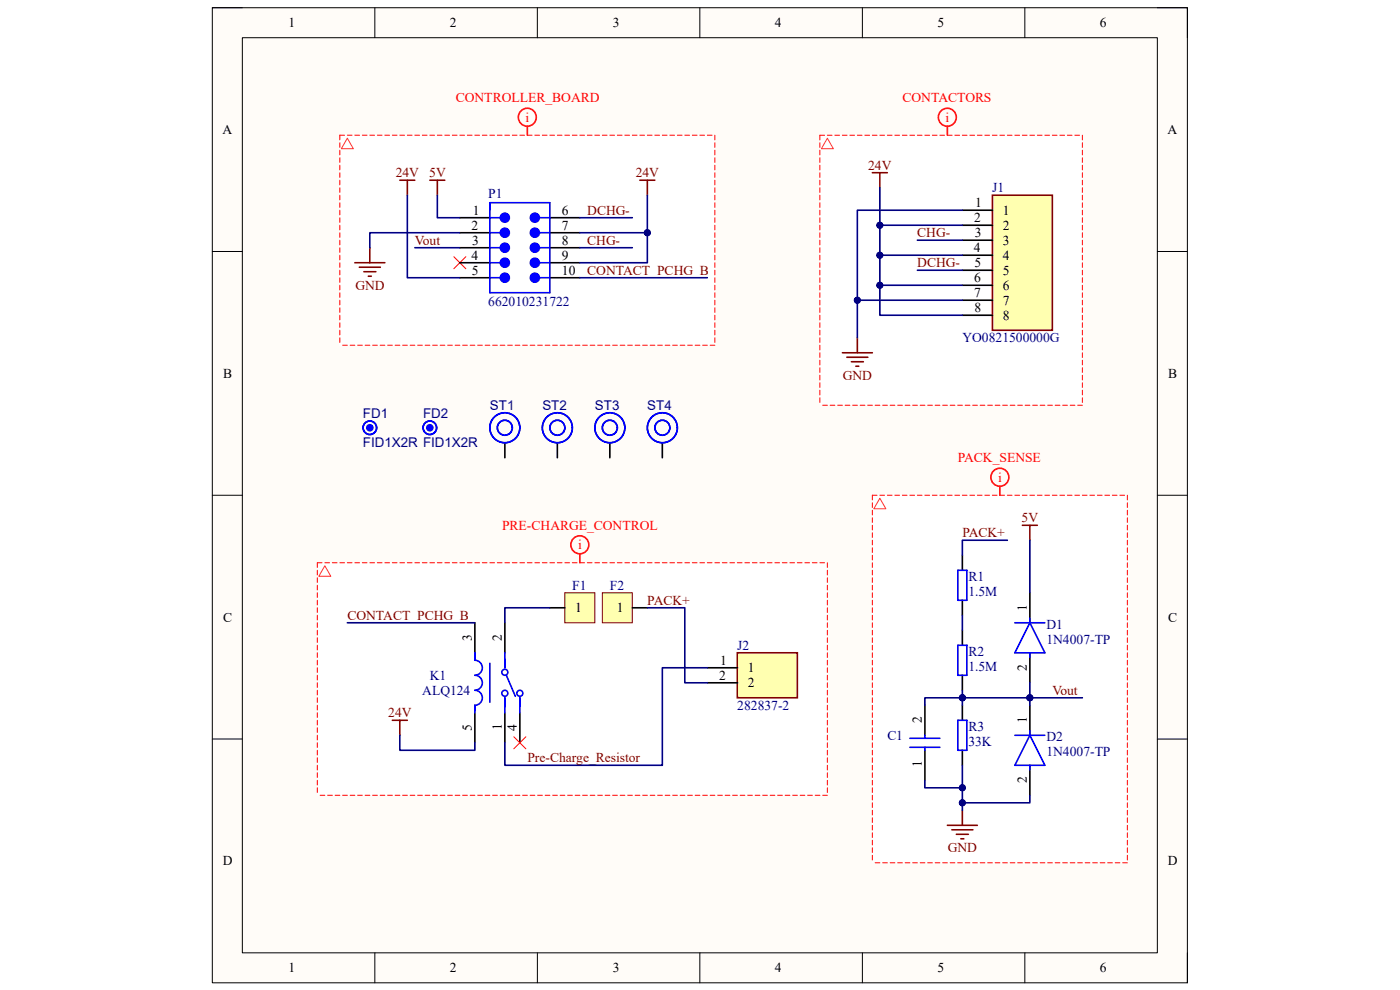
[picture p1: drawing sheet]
<svg xmlns="http://www.w3.org/2000/svg" width="297mm" height="210mm" viewBox="0 0 297 210" stroke-linecap="round" stroke-linejoin="round" font-family="sans-serif">
<path d="M45 1.6h206.9v206.9h-206.9z" fill-rule="evenodd" fill="#fffcf8"/>
<path d="M45 1.6h206.9v206.9h-206.9z" fill="none" stroke="#000" stroke-width=".21"/>
<path d="M51.4 8h194.1v194.1h-194.1z" fill-rule="evenodd" fill="#fffcf8"/>
<g fill="none" stroke="#000" stroke-width=".21">
<path d="M45 1.6h6.4M51.4 8h194.1v194.1h-194.1zM79.5 1.6v6.4M114 1.6v6.4M148.5 1.6v6.4M183 1.6v6.4M217.4 1.6v6.4M245.5 1.6h6.4v6.4M45 53.3h6.4M245.5 53.4h6.4M45 105.1h6.4M245.5 105.1h6.4"/>
<path d="M45 156.8h6.4M245.5 156.8h6.4M79.5 202.1v6.4M114 202.1v6.4M148.5 202.1v6.4M183 202.1v6.4M217.4 202.1v6.4M251.9 202.1v6.4"/>
</g>
<g fill="#fff">
<path d="M185.1 105.1h54.1v77.9h-54.1z" fill-rule="evenodd"/>
<path d="M72.1 28.7h79.6v44.5h-79.6z" fill-rule="evenodd"/>
<path d="M173.9 28.7h55.7v57.3h-55.7z" fill-rule="evenodd"/>
<path d="M67.3 119.4h108.2v49.3h-108.2z" fill-rule="evenodd"/>
</g>
<path d="M100.7 132.1v6.4M107.1 132.1v6.4M100.7 151.2v6.4M107.1 151.2v6.4M110.3 151.2v6.4" fill="none" stroke="#000" stroke-width=".34"/>
<g fill="none" stroke="#00f" stroke-width=".34">
<path d="M100.7 138.5v1.6a1.59 1.59 0 0 1 1.6 1.6 1.59 1.59 0 0 1-1.6 1.5 1.59 1.59 0 0 1 1.6 1.6 1.59 1.59 0 0 1-1.6 1.6 1.59 1.59 0 0 1 1.6 1.6 1.59 1.59 0 0 1-1.6 1.6v1.6M107.1 138.5v3.2M103.9 140.7v8.3M107.1 148v3.2M107.4 143.3l1.9 4.4M110.3 148v3.2"/>
<circle cx="107.1" cy="147.1" r=".64"/>
<circle cx="107.1" cy="142.6" r=".64"/>
<circle cx="110.3" cy="147.1" r=".64"/>
</g>
<path d="M135.7 38.2h3.2M137.3 38.2v3.2" fill="none" stroke="#800000" stroke-width=".34"/>
<path d="M210.5 41.4h12.8v28.7h-12.8z" fill-rule="evenodd" fill="#ffffb0"/>
<g fill="none" stroke="#800000" stroke-width=".34">
<path d="M185.1 36.6h3.2M186.7 36.6v3.2M210.5 41.4h12.8v28.7h-12.8zM178.7 74.8h6.4M179.7 75.8h4.4M180.6 76.7h2.6M181.6 77.7h.6M181.9 71.6v3.2M201 175.1h6.3M201.9 176h4.5M202.9 177h2.5M203.8 177.9h.7"/>
<path d="M204.2 171.9v3.2"/>
</g>
<g fill="none" stroke="#000" stroke-width=".34">
<path d="M204.2 44.6h6.3M204.2 47.8h6.3M204.2 51h6.3M204.2 54.1h6.3M204.2 57.3h6.3M204.2 60.5h6.3M204.2 63.7h6.3M204.2 66.9h6.3M204.2 117.8v3.2M204.2 127.3v3.2M204.2 133.7v3.2M196.2 149.6v6.4"/>
<path d="M196.2 159.2v6.3M204.2 143.3v3.1M204.2 149.6v3.2M204.2 159.2v3.1"/>
</g>
<path d="M96.3 54.5l2.5 2.5M98.8 54.5l-2.5 2.5" fill="none" stroke="#f00" stroke-width=".21"/>
<path d="M203.2 121h1.9v6.3h-1.9zM203.2 136.9h1.9v6.4h-1.9zM193 158.5h6.4M193 156.6h6.4M196.2 156v.6M196.2 158.5v.7M203.2 152.8h1.9v6.4h-1.9z" fill="none" stroke="#00f" stroke-width=".34"/>
<path d="M156.4 138.5h12.8v9.5h-12.8z" fill-rule="evenodd" fill="#ffffb0"/>
<path d="M84.8 38.2h3.2M86.4 38.2v3.2M75.3 55.7h6.3M76.2 56.7h4.5M77.2 57.6h2.5M78.1 58.6h.7M78.5 52.6v3.1M156.4 138.5h12.8v9.5h-12.8z" fill="none" stroke="#800000" stroke-width=".34"/>
<path d="M107.1 93.9v3.2M118.2 93.9v3.2M129.4 93.9v3.2M140.5 93.9v3.2M150.1 141.7h6.3M150.1 144.8h6.3" fill="none" stroke="#000" stroke-width=".34"/>
<g fill="none" stroke="#00f" stroke-width=".34">
<circle cx="78.5" cy="90.7" r="1.43"/>
<circle cx="107.1" cy="90.7" r="1.59"/>
<circle cx="107.1" cy="90.7" r="3.2"/>
<circle cx="118.2" cy="90.7" r="1.59"/>
<circle cx="118.2" cy="90.7" r="3.2"/>
<circle cx="129.4" cy="90.7" r="1.59"/>
<circle cx="129.4" cy="90.7" r="3.2"/>
<circle cx="140.5" cy="90.7" r="1.59"/>
<circle cx="140.5" cy="90.7" r="3.2"/>
</g>
<circle cx="78.5" cy="90.7" r=".64" fill="#00f"/>
<g fill="none" stroke="#00f" stroke-width=".34">
<circle cx="78.5" cy="90.7" r=".64"/>
<circle cx="91.2" cy="90.7" r="1.43"/>
</g>
<circle cx="91.2" cy="90.7" r=".64" fill="#00f"/>
<g fill="none" stroke="#00f" stroke-width=".34">
<path d="M103.9 49.4h2.2"/>
<circle cx="91.2" cy="90.7" r=".64"/>
</g>
<path d="M97.6 46.2h6.3" fill="none" stroke="#000" stroke-width=".34"/>
<circle cx="107.1" cy="49.4" r=".96" fill="#00f"/>
<g fill="none" stroke="#00f" stroke-width=".34">
<path d="M103.9 46.2h2.2M114.4 49.4h2.2"/>
<circle cx="107.1" cy="49.4" r=".96"/>
</g>
<path d="M116.6 46.2h6.4" fill="none" stroke="#000" stroke-width=".34"/>
<circle cx="113.5" cy="49.4" r=".96" fill="#00f"/>
<g fill="none" stroke="#00f" stroke-width=".34">
<path d="M114.4 46.2h2.2"/>
<circle cx="113.5" cy="49.4" r=".96"/>
</g>
<circle cx="113.5" cy="46.2" r=".96" fill="#00f"/>
<g fill="none" stroke="#00f" stroke-width=".34">
<path d="M103.9 52.6h2.2"/>
<circle cx="113.5" cy="46.2" r=".96"/>
</g>
<circle cx="107.1" cy="52.5" r=".96" fill="#00f"/>
<g fill="none" stroke="#00f" stroke-width=".34">
<path d="M114.4 52.6h2.2"/>
<circle cx="107.1" cy="52.5" r=".96"/>
</g>
<circle cx="113.5" cy="52.5" r=".96" fill="#00f"/>
<g fill="none" stroke="#00f" stroke-width=".34">
<path d="M103.9 55.7h2.2"/>
<circle cx="113.5" cy="52.5" r=".96"/>
</g>
<circle cx="107.1" cy="55.7" r=".96" fill="#00f"/>
<g fill="none" stroke="#00f" stroke-width=".34">
<path d="M114.4 55.7h2.2"/>
<circle cx="107.1" cy="55.7" r=".96"/>
</g>
<circle cx="113.5" cy="55.7" r=".96" fill="#00f"/>
<g fill="none" stroke="#00f" stroke-width=".34">
<path d="M103.9 58.9h2.2"/>
<circle cx="113.5" cy="55.7" r=".96"/>
</g>
<circle cx="107.1" cy="58.9" r=".96" fill="#00f"/>
<g fill="none" stroke="#00f" stroke-width=".34">
<path d="M114.4 58.9h2.2"/>
<circle cx="107.1" cy="58.9" r=".96"/>
</g>
<circle cx="113.5" cy="58.9" r=".96" fill="#00f"/>
<circle cx="113.5" cy="58.9" r=".96" fill="none" stroke="#00f" stroke-width=".34"/>
<circle cx="107.1" cy="46.2" r=".96" fill="#00f"/>
<g fill="none" stroke="#00f" stroke-width=".34">
<path d="M103.9 43h12.7v19.1h-12.7z"/>
<circle cx="107.1" cy="46.2" r=".96"/>
</g>
<path d="M97.6 49.4h6.3M97.6 52.6h6.3M97.6 55.7h6.3M97.6 58.9h6.3M116.6 49.4h6.4M116.6 52.6h6.4M116.6 55.7h6.4M116.6 58.9h6.4" fill="none" stroke="#000" stroke-width=".34"/>
<path d="M119.8 125.7h6.4v6.4h-6.4z" fill-rule="evenodd" fill="#ffffb0"/>
<path d="M119.8 125.7h6.4v6.4h-6.4z" fill="none" stroke="#800000" stroke-width=".21"/>
<path d="M116.6 128.9h3.2" fill="none" stroke="#000" stroke-width=".34"/>
<path d="M127.8 125.7h6.3v6.4h-6.3z" fill-rule="evenodd" fill="#ffffb0"/>
<path d="M127.8 125.7h6.3v6.4h-6.3z" fill="none" stroke="#800000" stroke-width=".21"/>
<path d="M134.1 128.9h3.2M218.5 125.8v6.3M218.5 138.5v6.3M218.5 149.6v6.4M218.5 162.3v6.4" fill="none" stroke="#000" stroke-width=".34"/>
<path d="M91.2 38.2h3.2M92.8 38.2v3.2M216.9 111.4h3.2M218.5 111.4v3.2M83.2 152.8h3.2M84.8 152.8v3.2" fill="none" stroke="#800000" stroke-width=".34"/>
<g fill="none" stroke="#f00" stroke-width=".21">
<path d="M72.1 30.3v1M72.1 31.9v1M72.1 33.5v1M72.1 35v1M72.1 36.6v1M72.1 38.2v1M72.1 39.8v1M73.1 28.7h-1v1M73.7 28.7h1M75.3 28.7h1M76.9 28.7h1M78.5 28.7h1"/>
<path d="M80 28.7h1M81.6 28.7h1M83.2 28.7h1M84.8 28.7h1M86.4 28.7h1M88 28.7h1M89.6 28.7h1M91.2 28.7h1M92.8 28.7h1M94.4 28.7h1M96 28.7h1M97.6 28.7h.9"/>
<path d="M99.1 28.7h1M100.7 28.7h1M102.3 28.7h1M103.9 28.7h1M105.5 28.7h1M107.1 28.7h1M108.7 28.7h1M110.3 28.7h1M111.9 28.7h1M113.5 28.7h1M115.1 28.7h1M116.6 28.7h1"/>
<path d="M118.2 28.7h1M119.8 28.7h1M121.4 28.7h1M123 28.7h1M124.6 28.7h1M126.2 28.7h1M127.8 28.7h1M129.4 28.7h1M131 28.7h1M132.6 28.7h1M134.1 28.7h1M135.7 28.7h1"/>
<path d="M137.3 28.7h1M138.9 28.7h1M140.5 28.7h1M142.1 28.7h1M143.7 28.7h1M145.3 28.7h1M146.9 28.7h1M148.5 28.7h1M150.1 28.7h1M151.7 28.7v1M151.7 30.3v1M151.7 31.9v1"/>
<path d="M151.7 33.5v1M151.7 35.1v.9M151.7 36.6v1M151.7 38.2v1M151.7 39.8v1M173.9 30.3v1M173.9 31.9v1M173.9 33.5v1M173.9 35.1v.9M173.9 36.6v1M173.9 38.2v1M173.9 39.8v1"/>
<path d="M174.9 28.7h-1v1M175.5 28.7h1M177.1 28.7h1M178.7 28.7h1M180.3 28.7h1M181.9 28.7h1M183.5 28.7h1M185.1 28.7h1M186.7 28.7h1M188.3 28.7h1M189.8 28.7h1M191.4 28.7h1"/>
<path d="M193 28.7h1M194.6 28.7h1M196.2 28.7h1M197.8 28.7h1M199.4 28.7h1M201 28.7h1M202.6 28.7h1M204.2 28.7h1M205.8 28.7h1M207.3 28.7h1M208.9 28.7h1M210.5 28.7h1"/>
<path d="M212.1 28.7h1M213.7 28.7h1M215.3 28.7h1M216.9 28.7h1M218.5 28.7h1M220.1 28.7h1M221.7 28.7h1M223.3 28.7h1M224.9 28.7h.9M226.4 28.7h1M228 28.7h1M229.6 28.7v1"/>
<path d="M229.6 30.3v1M229.6 31.9v1M229.6 33.5v1M229.6 35.1v.9M229.6 36.6v1M229.6 38.2v1M229.6 39.8v1M72.1 41.4v1M72.1 43v1M72.1 44.6v1M72.1 46.2v1M72.1 47.8v1"/>
<path d="M72.1 49.4v1M72.1 51v1M72.1 52.6v.9M72.1 54.1v1M72.1 55.7v1M72.1 57.3v1M72.1 58.9v1M151.7 41.4v1M151.7 43v1M151.7 44.6v1M151.7 46.2v1M151.7 47.8v1"/>
<path d="M151.7 49.4v1M151.7 51v1M151.7 52.6v.9M151.7 54.1v1M151.7 55.7v1M151.7 57.3v1M151.7 58.9v1M173.9 41.4v1M173.9 43v1M173.9 44.6v1M173.9 46.2v1M173.9 47.8v1"/>
<path d="M173.9 49.4v1M173.9 51v1M173.9 52.6v1M173.9 54.1v1M173.9 55.7v1M173.9 57.3v1M173.9 58.9v1M229.6 41.4v1M229.6 43v1M229.6 44.6v1M229.6 46.2v1M229.6 47.8v1"/>
<path d="M229.6 49.4v1M229.6 51v1M229.6 52.6v1M229.6 54.1v1M229.6 55.7v1M229.6 57.3v1M229.6 58.9v1M72.1 60.5v1M72.1 62.1v1M72.1 63.7v1M72.1 65.3v1M72.1 66.9v1"/>
<path d="M72.1 68.5v1M72.1 70.1v.9M72.1 71.6v1M72.7 73.2h1M74.3 73.2h1M75.9 73.2h1M77.5 73.2h1M79.1 73.2h.9M80.6 73.2h1M82.2 73.2h1M83.8 73.2h1M85.4 73.2h1"/>
<path d="M87 73.2h1M88.6 73.2h1M90.2 73.2h1M91.8 73.2h1M93.4 73.2h1M95 73.2h1M96.6 73.2h1M98.1 73.2h1M99.7 73.2h1M101.3 73.2h1M102.9 73.2h1M104.5 73.2h1"/>
<path d="M106.1 73.2h1M107.7 73.2h1M109.3 73.2h1M110.9 73.2h1M112.5 73.2h1M114.1 73.2h1M115.7 73.2h.9M117.2 73.2h1M118.8 73.2h1M120.4 73.2h1M122 73.2h1M123.6 73.2h1"/>
<path d="M125.2 73.2h1M126.8 73.2h1M128.4 73.2h1M130 73.2h1M131.6 73.2h1M133.2 73.2h.9M134.7 73.2h1M136.3 73.2h1M137.9 73.2h1M139.5 73.2h1M141.1 73.2h1M142.7 73.2h1"/>
<path d="M144.3 73.2h1M145.9 73.2h1M147.5 73.2h1M149.1 73.2h1M150.7 73.2h1M151.7 60.5v1M151.7 62.1v1M151.7 63.7v1M151.7 65.3v1M151.7 66.9v1M151.7 68.5v1M151.7 70.1v1"/>
<path d="M151.7 71.6v1M173.9 60.5v1M173.9 62.1v1M173.9 63.7v1M173.9 65.3v1M173.9 66.9v1M173.9 68.5v1M173.9 70.1v1M173.9 71.6v1M173.9 73.2v1M173.9 74.8v1M173.9 76.4v1"/>
<path d="M173.9 78v1M173.9 79.6v1M229.6 60.5v1M229.6 62.1v1M229.6 63.7v1M229.6 65.3v1M229.6 66.9v1M229.6 68.5v1M229.6 70.1v1M229.6 71.6v1M229.6 73.2v1M229.6 74.8v1"/>
<path d="M229.6 76.4v1M229.6 78v1M229.6 79.6v1M173.9 81.2v1M173.9 82.8v1M173.9 84.4v1M174.5 86h1M176.1 86h1M177.7 86h1M179.3 86h1M180.9 86h1M182.5 86h1"/>
<path d="M184.1 86h1M185.7 86h1M187.3 86h1M188.8 86h1M190.4 86h1M192 86h1M193.6 86h1M195.2 86h1M196.8 86h1M198.4 86h1M200 86h1M201.6 86h1"/>
<path d="M203.2 86h1M204.8 86h1M206.4 86h.9M207.9 86h1M209.5 86h1M211.1 86h1M212.7 86h1M214.3 86h1M215.9 86h1M217.5 86h1M219.1 86h1M220.7 86h1"/>
<path d="M222.3 86h1M223.9 86h1M225.4 86h1M227 86h1M228.6 86h1M229.6 81.2v1M229.6 82.8v1M229.6 84.4v1M68.3 119.4h-1v1M68.9 119.4h1M70.5 119.4h1M72.1 119.4h1"/>
<path d="M73.7 119.4h1M75.3 119.4h1M76.9 119.4h1M78.5 119.4h1M80.1 119.4h.9M81.6 119.4h1M83.2 119.4h1M84.8 119.4h1M86.4 119.4h1M88 119.4h1M89.6 119.4h1M91.2 119.4h1"/>
<path d="M92.8 119.4h1M94.4 119.4h1M96 119.4h1M97.6 119.4h.9M99.1 119.4h1M100.7 119.4h1M102.3 119.4h1M103.9 119.4h1M105.5 119.4h1M107.1 119.4h1M108.7 119.4h1M110.3 119.4h1"/>
<path d="M111.9 119.4h1M113.5 119.4h1M115.1 119.4h1M116.6 119.4h1M118.2 119.4h1M119.8 119.4h1M121.4 119.4h1M123 119.4h1M124.6 119.4h1M126.2 119.4h1M127.8 119.4h1M129.4 119.4h1"/>
<path d="M131 119.4h1M132.6 119.4h1M134.1 119.4h1M135.7 119.4h1M137.3 119.4h1M138.9 119.4h1M140.5 119.4h1M142.1 119.4h1M143.7 119.4h1M145.3 119.4h1M146.9 119.4h1M148.5 119.4h1"/>
<path d="M150.1 119.4h1M151.7 119.4h.9M153.2 119.4h1M154.8 119.4h1M156.4 119.4h1M158 119.4h1M159.6 119.4h1M161.2 119.4h1M162.8 119.4h1M164.4 119.4h1M166 119.4h1M167.6 119.4h1"/>
<path d="M169.2 119.4h1M170.7 119.4h1M172.3 119.4h1M173.9 119.4h1M175.5 119.4v1M185.1 106.7v1M185.1 108.2v1M185.1 109.8v1M185.1 111.4v1M185.1 113v1M185.1 114.6v1M185.1 116.2v1"/>
<path d="M185.1 117.8v1M185.1 119.4v1M186.1 105.1h-1v1M186.7 105.1h1M188.3 105.1h1M189.8 105.1h1M191.4 105.1h1M193 105.1h1M194.6 105.1h1M196.2 105.1h1M197.8 105.1h1M199.4 105.1h1"/>
<path d="M201 105.1h1M202.6 105.1h1M204.2 105.1h1M205.8 105.1h1M207.3 105.1h1M208.9 105.1h1M210.5 105.1h1M212.1 105.1h1M213.7 105.1h1M215.3 105.1h1M216.9 105.1h1M218.5 105.1h1"/>
<path d="M220.1 105.1h1M221.7 105.1h1M223.3 105.1h1M224.9 105.1h.9M226.4 105.1h1M228 105.1h1M229.6 105.1h1M231.2 105.1h1M232.8 105.1h1M234.4 105.1h1M236 105.1h1M237.6 105.1h1"/>
<path d="M239.2 105.1v1M239.2 106.7v1M239.2 108.2v1M239.2 109.8v1M239.2 111.4v1M239.2 113v1M239.2 114.6v1M239.2 116.2v1M239.2 117.8v1M239.2 119.4v1M67.3 121v1M67.3 122.6v1"/>
<path d="M67.3 124.2v.9M67.3 125.7v1M67.3 127.3v1M67.3 128.9v1M67.3 130.5v1M67.3 132.1v1M67.3 133.7v1M67.3 135.3v1M67.3 136.9v1M67.3 138.5v1M175.5 121v1M175.5 122.6v1"/>
<path d="M175.5 124.2v.9M175.5 125.8v.9M175.5 127.3v1M175.5 128.9v1M175.5 130.5v1M175.5 132.1v1M175.5 133.7v1M175.5 135.3v1M175.5 136.9v1M175.5 138.5v1M185.1 121v1M185.1 122.6v1"/>
<path d="M185.1 124.2v.9M185.1 125.8v.9M185.1 127.3v1M185.1 128.9v1M185.1 130.5v1M185.1 132.1v1M185.1 133.7v1M185.1 135.3v1M185.1 136.9v1M185.1 138.5v1M239.2 121v1M239.2 122.6v1"/>
<path d="M239.2 124.2v.9M239.2 125.8v.9M239.2 127.3v1M239.2 128.9v1M239.2 130.5v1M239.2 132.1v1M239.2 133.7v1M239.2 135.3v1M239.2 136.9v1M239.2 138.5v1M67.3 140.1v1M67.3 141.7v1"/>
<path d="M67.3 143.3v.9M67.3 144.8v1M67.3 146.4v1M67.3 148v1M67.3 149.6v1M67.3 151.2v1M67.3 152.8v1M67.3 154.4v1M67.3 156v1M67.3 157.6v1M67.3 159.2v1M109 156.3l2.6 2.5"/>
<path d="M111.6 156.3l-2.6 2.5M175.5 140.1v1M175.5 141.7v1M175.5 143.3v1M175.5 144.8v1M175.5 146.4v1M175.5 148v1M175.5 149.6v1M175.5 151.2v1M175.5 152.8v1M175.5 154.4v1M175.5 156v1"/>
<path d="M175.5 157.6v1M175.5 159.2v1M185.1 140.1v1M185.1 141.7v1M185.1 143.3v1M185.1 144.8v1M185.1 146.4v1M185.1 148v1M185.1 149.6v1M185.1 151.2v1M185.1 152.8v1M185.1 154.4v1"/>
<path d="M185.1 156v1M185.1 157.6v1M185.1 159.2v1M239.2 140.1v1M239.2 141.7v1M239.2 143.3v1M239.2 144.8v1M239.2 146.4v1M239.2 148v1M239.2 149.6v1M239.2 151.2v1M239.2 152.8v1"/>
<path d="M239.2 154.4v1M239.2 156v1M239.2 157.6v1M239.2 159.2v1M67.3 160.8v.9M67.3 162.3v1M67.3 163.9v1M67.3 165.5v1M67.3 167.1v1M67.9 168.7h1M69.5 168.7h1M71.1 168.7h1"/>
<path d="M72.7 168.7h1M74.3 168.7h1M75.9 168.7h1M77.5 168.7h1M79.1 168.7h1M80.7 168.7h.9M82.2 168.7h1M83.8 168.7h1M85.4 168.7h1M87 168.7h1M88.6 168.7h1M90.2 168.7h1"/>
<path d="M91.8 168.7h1M93.4 168.7h1M95 168.7h1M96.6 168.7h1M98.1 168.7h1M99.7 168.7h1M101.3 168.7h1M102.9 168.7h1M104.5 168.7h1M106.1 168.7h1M107.7 168.7h1M109.3 168.7h1"/>
<path d="M110.9 168.7h1M112.5 168.7h1M114.1 168.7h1M115.7 168.7h.9M117.2 168.7h1M118.8 168.7h1M120.4 168.7h1M122 168.7h1M123.6 168.7h1M125.2 168.7h1M126.8 168.7h1M128.4 168.7h1"/>
<path d="M130 168.7h1M131.6 168.7h1M133.2 168.7h.9M134.7 168.7h1M136.3 168.7h1M137.9 168.7h1M139.5 168.7h1M141.1 168.7h1M142.7 168.7h1M144.3 168.7h1M145.9 168.7h1M147.5 168.7h1"/>
<path d="M149.1 168.7h1M150.7 168.7h1M152.3 168.7h.9M153.8 168.7h1M155.4 168.7h1M157 168.7h1M158.6 168.7h1M160.2 168.7h1M161.8 168.7h1M163.4 168.7h1M165 168.7h1M166.6 168.7h1"/>
<path d="M168.2 168.7h1M169.8 168.7h.9M171.3 168.7h1M172.9 168.7h1M174.5 168.7h1M175.5 160.8v.9M175.5 162.3v1M175.5 163.9v1M175.5 165.5v1M175.5 167.1v1M185.1 160.8v.9M185.1 162.3v1"/>
<path d="M185.1 163.9v1M185.1 165.5v1M185.1 167.1v1M185.1 168.7v1M185.1 170.3v1M185.1 171.9v1M185.1 173.5v1M185.1 175.1v1M185.1 176.7v1M185.1 178.3v.9M185.1 179.9v.9M239.2 160.8v.9"/>
<path d="M239.2 162.3v1M239.2 163.9v1M239.2 165.5v1M239.2 167.1v1M239.2 168.7v1M239.2 170.3v1M239.2 171.9v1M239.2 173.5v1M239.2 175.1v1M239.2 176.7v1M239.2 178.3v.9M239.2 179.9v.9"/>
<path d="M185.1 181.4v1M185.7 183h1M187.3 183h1M188.8 183h1M190.4 183h1M192 183h1M193.6 183h1M195.2 183h1M196.8 183h1M198.4 183h1M200 183h1M201.6 183h1"/>
<path d="M203.2 183h1M204.8 183h1M206.4 183h.9M207.9 183h1M209.5 183h1M211.1 183h1M212.7 183h1M214.3 183h1M215.9 183h1M217.5 183h1M219.1 183h1M220.7 183h1"/>
<path d="M222.3 183h1M223.9 183h1M225.4 183h1M227 183h1M228.6 183h1M230.2 183h1M231.8 183h1M233.4 183h1M235 183h1M236.6 183h1M238.2 183h1M239.2 181.4v1"/>
</g>
<path d="M73.7 29.3l1.3 2.2h-2.6zM175.5 29.3l1.3 2.2h-2.5zM186.7 105.7l1.2 2.2h-2.5zM68.9 120l1.3 2.2h-2.6z" fill="none" stroke="#f33" stroke-width=".21"/>
<g fill="none" stroke="#f00" stroke-width=".34">
<path d="M111.9 26.8v1.9M201 26.8v1.9M123 117.5v1.9M212.1 103.2v1.9"/>
<circle cx="111.9" cy="24.9" r="1.91"/>
<circle cx="201" cy="24.9" r="1.91"/>
<circle cx="123" cy="115.6" r="1.91"/>
<circle cx="212.1" cy="101.2" r="1.91"/>
</g>
<path d="M215.3 132.1h6.4M218.5 131.2v.9M218.5 138.5v.9M218.5 132.1l3.2 6.4h-6.4zM215.3 156h6.4M218.5 156l3.2 6.3h-6.4zM218.5 155v1M218.5 162.3v1" fill="none" stroke="#00f" stroke-width=".34"/>
<path d="M88 52.6h9.6M123 52.6h11.1M73.7 132.1h27M204.2 130.5v3.2M204.2 146.4v3.2" fill="none" stroke="#000080" stroke-width=".34"/>
<circle cx="204.2" cy="148" r=".64" fill="#000080"/>
<circle cx="204.2" cy="148" r=".64" fill="none" stroke="#000080" stroke-width=".21"/>
<path d="M204.2 162.3v9.6" fill="none" stroke="#000080" stroke-width=".34"/>
<circle cx="204.2" cy="170.3" r=".64" fill="#000080"/>
<circle cx="204.2" cy="170.3" r=".64" fill="none" stroke="#000080" stroke-width=".21"/>
<circle cx="204.2" cy="167.1" r=".64" fill="#000080"/>
<circle cx="204.2" cy="167.1" r=".64" fill="none" stroke="#000080" stroke-width=".21"/>
<path d="M204.2 148h-8v1.6" fill="none" stroke="#000080" stroke-width=".34"/>
<circle cx="204.2" cy="148" r=".64" fill="#000080"/>
<circle cx="204.2" cy="148" r=".64" fill="none" stroke="#000080" stroke-width=".21"/>
<path d="M196.2 165.5v1.6h8" fill="none" stroke="#000080" stroke-width=".34"/>
<circle cx="204.2" cy="167.1" r=".64" fill="#000080"/>
<circle cx="204.2" cy="167.1" r=".64" fill="none" stroke="#000080" stroke-width=".21"/>
<path d="M86.4 41.4v17.5h11.2M97.6 49.4h-19.1v3.2M123 49.4h14.3v6.3h-14.3M123 46.2h11.1M123 58.9h27.1" fill="none" stroke="#000080" stroke-width=".34"/>
<circle cx="137.3" cy="49.4" r=".64" fill="#000080"/>
<circle cx="137.3" cy="49.4" r=".64" fill="none" stroke="#000080" stroke-width=".21"/>
<path d="M137.3 41.4v8" fill="none" stroke="#000080" stroke-width=".34"/>
<circle cx="137.3" cy="49.4" r=".64" fill="#000080"/>
<circle cx="137.3" cy="49.4" r=".64" fill="none" stroke="#000080" stroke-width=".21"/>
<path d="M186.7 54.1h17.5" fill="none" stroke="#000080" stroke-width=".34"/>
<circle cx="186.7" cy="54.1" r=".64" fill="#000080"/>
<circle cx="186.7" cy="54.1" r=".64" fill="none" stroke="#000080" stroke-width=".21"/>
<path d="M186.7 47.8h17.5" fill="none" stroke="#000080" stroke-width=".34"/>
<circle cx="186.7" cy="47.8" r=".64" fill="#000080"/>
<circle cx="186.7" cy="47.8" r=".64" fill="none" stroke="#000080" stroke-width=".21"/>
<path d="M194.6 51h9.6M204.2 44.6h-22.3v27" fill="none" stroke="#000080" stroke-width=".34"/>
<circle cx="181.9" cy="63.7" r=".64" fill="#000080"/>
<circle cx="181.9" cy="63.7" r=".64" fill="none" stroke="#000080" stroke-width=".21"/>
<path d="M181.9 63.7h22.3" fill="none" stroke="#000080" stroke-width=".34"/>
<circle cx="181.9" cy="63.7" r=".64" fill="#000080"/>
<circle cx="181.9" cy="63.7" r=".64" fill="none" stroke="#000080" stroke-width=".21"/>
<path d="M186.7 39.8v27.1h17.5" fill="none" stroke="#000080" stroke-width=".34"/>
<circle cx="186.7" cy="47.8" r=".64" fill="#000080"/>
<circle cx="186.7" cy="47.8" r=".64" fill="none" stroke="#000080" stroke-width=".21"/>
<circle cx="186.7" cy="54.1" r=".64" fill="#000080"/>
<circle cx="186.7" cy="54.1" r=".64" fill="none" stroke="#000080" stroke-width=".21"/>
<circle cx="186.7" cy="60.5" r=".64" fill="#000080"/>
<circle cx="186.7" cy="60.5" r=".64" fill="none" stroke="#000080" stroke-width=".21"/>
<path d="M186.7 60.5h17.5" fill="none" stroke="#000080" stroke-width=".34"/>
<circle cx="186.7" cy="60.5" r=".64" fill="#000080"/>
<circle cx="186.7" cy="60.5" r=".64" fill="none" stroke="#000080" stroke-width=".21"/>
<path d="M194.6 57.3h9.6M213.7 114.6h-9.5v3.2M116.6 128.9h-9.5v3.2M137.3 128.9h8v15.9h4.8M84.8 156v3.2h15.9v-1.6M150.1 141.7h-9.6v20.6h-33.4v-4.7M218.5 168.7v1.6h-14.3" fill="none" stroke="#000080" stroke-width=".34"/>
<circle cx="204.2" cy="170.3" r=".64" fill="#000080"/>
<circle cx="204.2" cy="170.3" r=".64" fill="none" stroke="#000080" stroke-width=".21"/>
<path d="M218.5 144.8v3.2" fill="none" stroke="#000080" stroke-width=".34"/>
<circle cx="218.5" cy="148" r=".64" fill="#000080"/>
<circle cx="218.5" cy="148" r=".64" fill="none" stroke="#000080" stroke-width=".21"/>
<path d="M218.5 148v1.6" fill="none" stroke="#000080" stroke-width=".34"/>
<circle cx="218.5" cy="148" r=".64" fill="#000080"/>
<circle cx="218.5" cy="148" r=".64" fill="none" stroke="#000080" stroke-width=".21"/>
<path d="M218.5 114.6v11.2M204.2 148h25.4" fill="none" stroke="#000080" stroke-width=".34"/>
<circle cx="204.2" cy="148" r=".64" fill="#000080"/>
<circle cx="204.2" cy="148" r=".64" fill="none" stroke="#000080" stroke-width=".21"/>
<circle cx="218.5" cy="148" r=".64" fill="#000080"/>
<circle cx="218.5" cy="148" r=".64" fill="none" stroke="#000080" stroke-width=".21"/>
<path d="M92.8 41.4v4.8h4.8" fill="none" stroke="#000080" stroke-width=".34"/>
<g font-size="2.9">
<text x="61.2" y="5.8">1</text>
<text x="95.4" y="5.8">2</text>
<text x="130" y="5.8">3</text>
<text x="164.4" y="5.8">4</text>
<text x="198.9" y="5.8">5</text>
<text x="233.3" y="5.8">6</text>
<text x="47.2" y="28.4">A</text>
<text x="247.7" y="28.4">A</text>
<text x="100.3" y="45.6">1</text>
<text x="119.2" y="45.6">6</text>
<text x="206.7" y="47.1">2</text>
<text x="206.9" y="43.9">1</text>
<text x="212.8" y="45.6">1</text>
<text x="100" y="48.7">2</text>
<text x="100.2" y="51.9">3</text>
<text x="119.2" y="48.7">7</text>
<text x="119.2" y="51.9">8</text>
<text x="206.6" y="53.5">4</text>
<text x="206.8" y="50.3">3</text>
<text x="212.8" y="48.7">2</text>
<text x="212.8" y="51.9">3</text>
<text x="100" y="55.1">4</text>
<text x="100.1" y="58.3">5</text>
<text x="119.2" y="55.1">9</text>
<text x="119.2" y="58.3">10</text>
<text x="206.7" y="59.9">6</text>
<text x="206.7" y="56.7">5</text>
<text x="212.8" y="55.1">4</text>
<text x="212.8" y="58.3">5</text>
<text x="206.7" y="63">7</text>
<text x="212.8" y="61.5">6</text>
<text x="212.8" y="64.6">7</text>
<text x="206.7" y="66.2">8</text>
<text x="212.8" y="67.8">8</text>
<text x="47.3" y="80.1">B</text>
<text x="247.8" y="80.1">B</text>
<text x="47.3" y="131.9">C</text>
<text x="122" y="129.9">1</text>
<text x="130.9" y="129.9">1</text>
<text x="217.8" y="129.6" transform="rotate(-90 217.8 129.6)">1</text>
<text x="247.8" y="131.9">C</text>
<text x="100.1" y="135.9" transform="rotate(-90 100.1 135.9)">3</text>
<text x="106.5" y="135.9" transform="rotate(-90 106.5 135.9)">2</text>
<text x="152.8" y="141">1</text>
<text x="158.7" y="142.6">1</text>
<text x="217.8" y="142.3" transform="rotate(-90 217.8 142.3)">2</text>
<text x="152.6" y="144.2">2</text>
<text x="158.7" y="145.8">2</text>
<text x="100.1" y="155" transform="rotate(-90 100.1 155)">5</text>
<text x="106.5" y="154.9" transform="rotate(-90 106.5 154.9)">1</text>
<text x="109.6" y="155.1" transform="rotate(-90 109.6 155.1)">4</text>
<text x="195.6" y="153.4" transform="rotate(-90 195.6 153.4)">2</text>
<text x="217.8" y="153.4" transform="rotate(-90 217.8 153.4)">1</text>
<text x="195.6" y="162.8" transform="rotate(-90 195.6 162.8)">1</text>
<text x="217.8" y="166.2" transform="rotate(-90 217.8 166.2)">2</text>
<text x="47.2" y="183.6">D</text>
<text x="247.7" y="183.6">D</text>
<text x="61.2" y="206.2">1</text>
<text x="95.4" y="206.2">2</text>
<text x="130" y="206.2">3</text>
<text x="164.4" y="206.2">4</text>
<text x="198.9" y="206.2">5</text>
<text x="233.3" y="206.2">6</text>
</g>
<g font-size="2.9" fill="#f00">
<text x="96.7" y="21.7">CONTROLLER_BOARD</text>
<text x="191.5" y="21.7">CONTACTORS</text>
<text x="111.5" y="25.8">i</text>
<text x="200.6" y="25.8">i</text>
<text x="203.2" y="98">PACK_SENSE</text>
<text x="211.8" y="102.2">i</text>
<text x="106.5" y="112.4">PRE-CHARGE_CONTROL</text>
<text x="122.6" y="116.5">i</text>
</g>
<g font-size="2.9" fill="#800000">
<text x="184.2" y="36">24V</text>
<text x="83.9" y="37.6">24V</text>
<text x="91.1" y="37.6">5V</text>
<text x="134.9" y="37.6">24V</text>
<text x="124.6" y="45.6">DCHG-</text>
<text x="88" y="51.9">Vout</text>
<text x="124.6" y="51.9">CHG-</text>
<text x="194.6" y="50.3">CHG-</text>
<text x="124.6" y="58.3">CONTACT_PCHG_B</text>
<text x="194.6" y="56.7">DCHG-</text>
<text x="75.4" y="61.5">GND</text>
<text x="178.8" y="80.6">GND</text>
<text x="204.2" y="114">PACK+</text>
<text x="216.7" y="110.8">5V</text>
<text x="73.7" y="131.5">CONTACT_PCHG_B</text>
<text x="137.3" y="128.3">PACK+</text>
<text x="223.3" y="147.4">Vout</text>
<text x="82.4" y="152.1">24V</text>
<text x="111.9" y="161.7">Pre-Charge_Resistor</text>
<text x="201.1" y="180.8">GND</text>
</g>
<g font-size="2.9" fill="#000080">
<text x="210.5" y="40.8">J1</text>
<text x="103.6" y="42">P1</text>
<text x="103.6" y="64.9">662010231722</text>
<text x="204.2" y="72.6">YO0821500000G</text>
<text x="121.4" y="125.1">F1</text>
<text x="129.4" y="125.1">F2</text>
<text x="205.4" y="123.2">R1</text>
<text x="205.4" y="126.4">1.5M</text>
<text x="156.4" y="137.8">J2</text>
<text x="222" y="133.4">D1</text>
<text x="222" y="136.6">1N4007-TP</text>
<text x="205.4" y="139.1">R2</text>
<text x="205.4" y="142.3">1.5M</text>
<text x="89.6" y="147.4">ALQ124</text>
<text x="91.2" y="144.2">K1</text>
<text x="156.4" y="150.6">282837-2</text>
<text x="205.4" y="155">R3</text>
<text x="188.3" y="156.9">C1</text>
<text x="205.4" y="158.2">33K</text>
<text x="222" y="157.2">D2</text>
<text x="222" y="160.4">1N4007-TP</text>
</g>
<g font-size="2.8" fill="#000080">
<text x="77" y="88.7">FD1</text>
<text x="89.7" y="88.7">FD2</text>
<text x="103.9" y="87">ST1</text>
<text x="115.1" y="87">ST2</text>
<text x="126.2" y="87">ST3</text>
<text x="137.3" y="87">ST4</text>
<text x="77" y="94.7">FID1X2R FID1X2R</text>
</g>
</svg>
